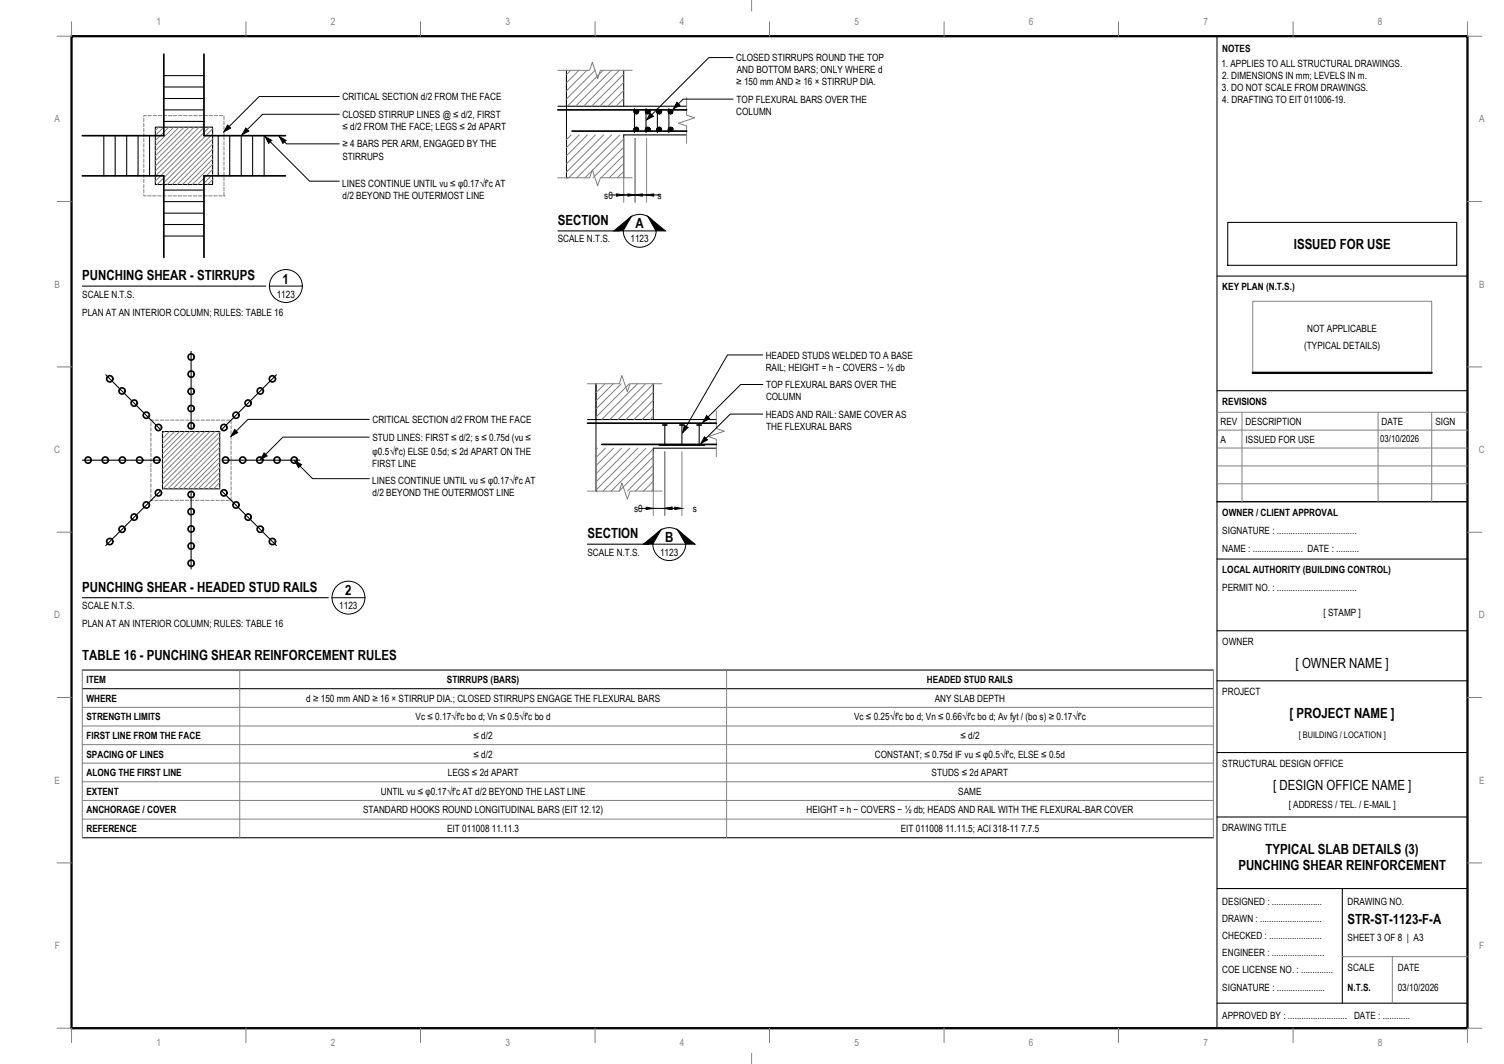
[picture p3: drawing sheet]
<svg xmlns="http://www.w3.org/2000/svg" width="420mm" height="297mm" viewBox="0 0 420 297" stroke-linecap="round" stroke-linejoin="round" font-family="sans-serif">
<!-- layer: S-CONC -->
<path d="M43.4 35.5h16v16h-16zM155.8 29.7h36M174.2 37.7h17.6M164.1 117.1h36M45.4 120.5h16v16h-16zM182.5 125.1h17.6" fill="none" stroke="#000" stroke-width=".3"/>
<!-- layer: S-HATCH -->
<g fill="none" stroke="#808080" stroke-width=".28">
<path d="M159.4 19.6l-1.2 1.3M161.7 19.6l-3.5 3.5M164 19.6l-5.8 5.8M166.2 19.6l-8 8.1M168.5 19.6l-10 10.1M170.8 19.6l-10 10.1M173 19.6l-10 10.1M44.3 35.5l-.9 .9M45.7 35.5l-2.3 2.3M47.2 35.5l-3.8 3.8M48.6 35.5l-5.2 5.2M50 35.5l-6.6 6.6"/>
<path d="M51.4 35.5l-8 8M52.8 35.5l-9.4 9.4M54.2 35.5l-10.8 10.8M55.6 35.5l-12.2 12.2M57.1 35.5l-13.7 13.7M58.5 35.5l-15.1 15.1M59.4 36l-15.5 15.5M59.4 37.4l-14.1 14.1M59.4 38.8l-12.7 12.7M159.6 37.7l-1.4 1.3M161.8 37.7l-3.6 3.5M164.1 37.7l-5.9 5.8"/>
<path d="M166.3 37.7l-8.1 8M168.6 37.7l-10.4 10.3M170.9 37.7l-12 11.9M173.1 37.7l-12 11.9M174.2 23l-6.6 6.7M174.2 27.5l-2.1 2.2M174.2 38.8l-10.8 10.8M174.2 20.7l-8.9 9M174.2 25.3l-4.4 4.4M59.4 40.2l-11.3 11.3M59.4 41.6l-9.9 9.9M59.4 43.1l-8.4 8.4"/>
<path d="M59.4 44.5l-7 7M59.4 45.9l-5.6 5.6M59.4 47.3l-4.2 4.2M59.4 48.7l-2.8 2.8M59.4 50.2l-1.4 1.3M174.2 41.1l-8.5 8.5M174.2 43.3l-6.3 6.3M174.2 45.6l-4 4M174.2 47.9l-1.8 1.7M166.8 107.1l-.3 .3M169 107.1l-2.5 2.5M171.3 107.1l-4.8 4.8"/>
<path d="M173.6 107.1l-7.1 7.1M175.8 107.1l-9.3 9.3M178.1 107.1l-10 10M180.3 107.1l-10 10M182.5 111.7l-5.4 5.4M182.5 116.3l-.8 .8M182.5 107.2l-9.9 9.9M182.5 109.5l-7.6 7.6M182.5 114l-3.1 3.1M45.9 120.5l-.5 .5M47.3 120.5l-1.9 2M48.8 120.5l-3.4 3.4"/>
<path d="M50.2 120.5l-4.8 4.8M51.6 120.5l-6.2 6.2M53 120.5l-7.6 7.6M54.4 120.5l-9 9M55.8 120.5l-10.4 10.4M57.2 120.5l-11.8 11.9M58.7 120.5l-13.3 13.3M60.1 120.5l-14.7 14.7M61.4 129.1l-7.4 7.4M61.4 120.6l-15.9 15.9M61.4 122l-14.5 14.5M61.4 123.4l-13.1 13.1"/>
<path d="M61.4 124.8l-11.7 11.7M61.4 126.3l-10.3 10.2M61.4 127.7l-8.8 8.8M61.4 130.5l-6 6M61.4 131.9l-4.6 4.6M61.4 133.3l-3.2 3.2M61.4 134.7l-1.8 1.8M61.4 136.1l-.4 .4M166.9 125.1l-.4 .4M169.1 125.1l-2.6 2.6M171.4 125.1l-4.9 4.9M173.7 125.1l-7.2 7.2"/>
<path d="M175.9 125.1l-9.4 9.4M178.2 125.1l-11.7 11.7M180.5 125.1l-12.1 12M182.5 125.3l-11.8 11.8M182.5 127.6l-9.5 9.5M182.5 129.9l-7.2 7.2M182.5 132.1l-5 5M182.5 134.4l-2.8 2.7M182.5 136.6l-.5 .5"/>
</g>
<!-- layer: S-ZONE-DASH -->
<g fill="none" stroke="#808080" stroke-width=".28">
<path d="M40.2 33v.9M40.2 34.4v1M40.2 35.8v1M40.2 37.3v.9M40.2 38.7v1M40.9 32.3h-.7v.2M41.4 32.3h.9M42.8 32.3h.9M44.2 32.3h1M45.6 32.3h1M47 32.3h1M48.5 32.3h.9"/>
<path d="M49.9 32.3h.9M51.3 32.3h1M52.7 32.3h1M54.1 32.3h1M55.6 32.3h.9M57 32.3h1M58.4 32.3h1M59.9 32.3h.9M61.3 32.3h.9M62.6 32.4v.9M62.6 33.8v1M62.6 35.2v1"/>
<path d="M62.6 36.7v.9M62.6 38.1v1M62.6 39.5v1M40.2 54.3v.4h.6M40.2 40.1v.9M40.2 41.5v1M40.2 43v.9M40.2 44.4v.9M40.2 45.8v1M40.2 47.2v1M40.2 48.6v1M40.2 50.1v.9"/>
<path d="M40.2 51.5v.9M40.2 52.9v1M41.2 54.7h1M42.7 54.7h.9M44.1 54.7h.9M45.5 54.7h.9M46.9 54.7h1M48.3 54.7h1M49.8 54.7h.9M51.2 54.7h1M52.6 54.7h1M54.1 54.7h.9"/>
<path d="M55.5 54.7h.9M56.9 54.7h.9M58.3 54.7h1M59.7 54.7h1M61.2 54.7h.9M62.6 54.7h.1M62.6 40.9v1M62.6 42.4v.9M62.6 43.8v.9M62.6 45.2v1M62.6 46.6v1M62.6 48v1"/>
<path d="M62.6 49.5v.9M62.6 50.9v.9M62.6 52.3v1M62.6 53.7v1M42.2 118v.9M42.2 119.4v.9M42.9 117.3h-.7v.2M43.3 117.3h1M44.8 117.3h.9M46.2 117.3h1M47.6 117.3h1M49.1 117.3h.9"/>
<path d="M50.5 117.3h.9M51.9 117.3h.9M53.3 117.3h1M54.7 117.3h1M56.2 117.3h.9M57.6 117.3h.9M59 117.3h.9M60.4 117.3h1M61.8 117.3h1M63.3 117.3h.9M64.6 117.4v.9M64.6 118.8v.9"/>
<path d="M42.2 139.3v.4h.6M42.2 120.8v1M42.2 122.2v1M42.2 123.7v.9M42.2 125.1v1M42.2 126.5v1M42.2 128v.9M42.2 129.4v.9M42.2 130.8v.9M42.2 132.2v1M42.2 133.6v1M42.2 135.1v.9"/>
<path d="M42.2 136.5v.9M42.2 137.9v.9M43.3 139.7h.9M44.7 139.7h.9M46.1 139.7h.9M47.5 139.7h1M48.9 139.7h1M50.3 139.7h1M51.8 139.7h.9M53.2 139.7h.9M54.6 139.7h1M56 139.7h1"/>
<path d="M57.4 139.7h1M58.9 139.7h.9M60.3 139.7h1M61.7 139.7h1M63.2 139.7h.9M64.6 139.7h.1M64.6 120.3v.9M64.6 121.7v.9M64.6 123.1v.9M64.6 124.5v1M64.6 125.9v1M64.6 127.4v.9"/>
<path d="M64.6 128.8v.9M64.6 130.2v.9M64.6 131.6v1M64.6 133v1M64.6 134.5v.9M64.6 135.9v.9M64.6 137.3v.9M64.6 138.7v1"/>
</g>
<!-- layer: S-REBR-SEC -->
<g fill="none" stroke="#000" stroke-width=".3">
<path d="M29 37.9v11.2M32.2 37.9v11.2M35.4 37.9v11.2M38.6 37.9v11.2M41.8 37.9v11.2M45.8 33.9h11.2M45.8 30.7h11.2M45.8 27.5h11.2M45.8 24.3h11.2M45.8 21.1h11.2M61 37.9v11.2M64.2 37.9v11.2"/>
<path d="M67.4 37.9v11.2M70.6 37.9v11.2M73.8 37.9v11.2M177.2 30.3v6.7M180.5 30.3v6.7M183.6 30.3v6.7M186.9 30.3v6.7M45.8 53.1h11.2M45.8 56.3h11.2M45.8 59.5h11.2M45.8 62.7h11.2M45.8 65.9h11.2"/>
<path d="M53.4 98.1v21.6M29.5 104.6l15.3 15.3M77.2 104.6l-15.3 15.3M185.7 118.6v5.7M190.5 118.6v5.7M195.3 118.6v5.7M23 128.5h21.6M44.8 137.1l-15.3 15.2M53.4 137.3v21.6M61.9 137.1l15.3 15.2M62.2 128.5h21.6M184.1 124.3h12.8"/>
</g>
<!-- layer: S-REBR -->
<g fill="none" stroke="#000" stroke-width=".47">
<path d="M45.8 15.1v22.8h-22.8M57 15.1v22.8h22.8M155.8 30.7h36M159.8 36.6h32M23 49.1h22.8v22.8M79.8 49.1h-22.8v22.8M164.1 118.1h36M185.1 118.6h1.2M189.9 118.6h1.2M194.7 118.6h1.2M168.1 124.1h32"/>
<circle cx="177.8" cy="36.1" r=".53"/>
<circle cx="177.8" cy="31.2" r=".53"/>
<circle cx="181" cy="31.2" r=".53"/>
<circle cx="181" cy="36.1" r=".53"/>
<circle cx="184.2" cy="31.2" r=".53"/>
<circle cx="184.2" cy="36.1" r=".53"/>
<circle cx="187.3" cy="31.2" r=".53"/>
<circle cx="187.3" cy="36.1" r=".53"/>
<circle cx="53.4" cy="99.7" r=".87"/>
<circle cx="30.7" cy="105.8" r=".87"/>
<circle cx="34.1" cy="109.1" r=".87"/>
<circle cx="37.5" cy="112.5" r=".87"/>
<circle cx="40.9" cy="115.9" r=".87"/>
<circle cx="44.3" cy="119.3" r=".87"/>
<circle cx="53.4" cy="118.9" r=".87"/>
<circle cx="53.4" cy="114.1" r=".87"/>
<circle cx="53.4" cy="104.4" r=".87"/>
<circle cx="53.4" cy="109.3" r=".87"/>
<circle cx="62.5" cy="119.3" r=".87"/>
<circle cx="65.9" cy="115.9" r=".87"/>
<circle cx="69.3" cy="112.5" r=".87"/>
<circle cx="72.7" cy="109.1" r=".87"/>
<circle cx="76.1" cy="105.8" r=".87"/>
<circle cx="24.6" cy="128.4" r=".87"/>
<circle cx="29.4" cy="128.4" r=".87"/>
<circle cx="34.2" cy="128.4" r=".87"/>
<circle cx="39" cy="128.4" r=".87"/>
<circle cx="43.8" cy="128.4" r=".87"/>
<circle cx="44.3" cy="137.6" r=".87"/>
<circle cx="53.4" cy="138.1" r=".87"/>
<circle cx="62.5" cy="137.6" r=".87"/>
<circle cx="63" cy="128.4" r=".87"/>
<circle cx="67.8" cy="128.4" r=".87"/>
<circle cx="72.6" cy="128.4" r=".87"/>
<circle cx="77.4" cy="128.4" r=".87"/>
<circle cx="82.2" cy="128.4" r=".87"/>
<circle cx="30.7" cy="151.2" r=".87"/>
<circle cx="34.1" cy="147.8" r=".87"/>
<circle cx="37.5" cy="144.4" r=".87"/>
<circle cx="40.9" cy="141" r=".87"/>
<circle cx="53.4" cy="147.7" r=".87"/>
<circle cx="53.4" cy="152.4" r=".87"/>
<circle cx="53.4" cy="157.2" r=".87"/>
<circle cx="53.4" cy="142.8" r=".87"/>
<circle cx="65.9" cy="141" r=".87"/>
<circle cx="69.3" cy="144.4" r=".87"/>
<circle cx="72.7" cy="147.8" r=".87"/>
<circle cx="76.1" cy="151.2" r=".87"/>
</g>
<!-- layer: S-ANNO -->
<path d="M204.8 16.1h-6.8l-17.3 17.3M74.1 38.2l12.4 12.4h8.3M78.1 38.2l2 2h14.7M94.8 31.9h-21.4l-5.8 5.7M94.8 27h-22.4l-9.8 9.8M204.8 27.7h-14l-2.7 2.7M213.1 99.1h-9.9l-12.5 21.7M103.2 117.1h-33.9l-4.7 4.7M213.1 115.6h-9.1l-8.2 8.2M213.1 107.3h-6.2l-10.5 10.5M82.4 128.7l4.9 4.9h15.9M103.2 122h-24.2l-6.2 6.3" fill="none" stroke="#000" stroke-width=".28"/>
<path d="M63.6 34.9l.8 .9-1.8 1zM68.7 35.8l.8 .8-1.9 1zM74.1 38.2l1.8 1-.8 .8zM78.1 38.2l1.8 1-.9 .8zM181.7 31.6l.8 .9-1.8 .9zM189.1 28.6l.8 .8-1.8 1zM197.4 116l.8 .9-1.8 .9zM65.6 119.9l.8 .9-1.8 1zM73.8 126.4l.8 .9-1.8 1zM82.4 128.7l1.8 1-.8 .8zM191.2 118.7l1 .6-1.5 1.5zM196.8 121.9l.9 .9-1.9 1z" fill="#000" stroke="#000" stroke-width=".28"/>
<!-- layer: S-TITLE -->
<path d="M23 79.9h51.3M155.8 64.5h17.3M343 62.1h64v12h-64zM164.1 151.9h17.3M23 166.9h68.7" fill="none" stroke="#000" stroke-width=".3"/>
<!-- layer: S-SYMB -->
<g fill="none" stroke="#000" stroke-width=".28">
<path d="M75.3 79.9h9.2M174.1 64.5h9.2M182.4 151.9h9.2M92.7 166.9h9.2"/>
<circle cx="79.9" cy="79.8" r="4.6"/>
<circle cx="178.7" cy="64.4" r="4.6"/>
<circle cx="187" cy="151.9" r="4.6"/>
<circle cx="97.3" cy="166.8" r="4.6"/>
</g>
<!-- layer: S-CONC-VIS -->
<path d="M158.2 19.6v30M174.2 19.6v10.1M174.2 37.7v11.9M158.2 49.6h.1M166.5 107.1v30M182.5 107.1v10M166.5 137.1h.1M182.5 125.1v12" fill="none" stroke="#000" stroke-width=".28"/>
<!-- layer: S-BREAK -->
<path d="M155.8 19.6h8.9l.8-2.2 1.5 4.5 .7-2.3h8.9M191.8 27.2v5l2.3 .7-4.5 1.5 2.2 .8v4.8M155.8 49.6h8.9l.8-2.2 1.5 4.5 .7-2.3h8.9M164.1 107.1h8.9l.7-2.3 1.6 4.6 .7-2.3h8.9M200.1 114.7v4.9l2.3 .8-4.5 1.5 2.2 .7v4.9M164.1 137.1h8.9l.7-2.2 1.6 4.4 .7-2.2h8.9" fill="none" stroke="#808080" stroke-width=".28"/>
<!-- layer: S-REBR -->
<g fill="#000" stroke="#000" stroke-width=".28">
<path d="M177.2 31.4h1.1zM177.2 31h1.1zM177.2 31.4h1zM177.3 30.9h.9zM177.4 31.6h.7zM177.5 30.7h.6zM177.5 31.7h.5zM177.5 35.7h.6zM177.6 31.7h.3zM177.6 36.6h.3zM180.4 31.3h1.1zM180.4 31.1h1.1z"/>
<path d="M180.4 36.4h1zM180.5 36.4h.9zM180.6 30.8h.8zM180.6 35.8h.8zM180.6 30.8h.7zM180.6 35.7h.7zM180.6 36.6h.6zM180.7 36.6h.4zM180.8 35.6h.3zM180.8 31.7h.3zM180.8 36.6h.3zM180.8 30.6h.3z"/>
<path d="M183.6 31.4h1zM183.6 36h1.1zM183.7 30.9h.9zM183.7 30.8h.9zM183.7 35.8h.9zM183.9 30.7h.5zM183.9 31.7h.5zM183.9 35.7h.5zM183.9 35.6h.5zM183.9 31.7h.4zM184 30.6h.3zM184.1 30.6h.1z"/>
<path d="M184.1 31.7h.1zM184.1 35.6h.1zM184.1 36.7h.1zM186.8 36.4h1zM186.9 36.4h.9z"/>
<path d="M177.7 30.6h.1zM177.6 30.6h.2z"/>
<path d="M177.7 35.6h.1zM177.6 35.6h.2z"/>
<path d="M177.6 31.7h.2zM177.6 31.7h.3z"/>
<path d="M177.6 31.7h.2zM177.6 31.7h.2z"/>
<path d="M177.6 36.6h.2zM177.6 36.6h.3z"/>
<path d="M177.6 36.6h.2zM177.6 36.6l.2 .1z"/>
<path d="M177.6 30.6h.3zM177.6 30.6h.3z"/>
<path d="M177.6 30.6h.3zM177.6 30.6h.3z"/>
<path d="M177.6 30.6h.3zM177.5 30.6h.4z"/>
<path d="M177.6 35.6h.3zM177.6 35.6h.3z"/>
<path d="M177.6 35.6h.3zM177.6 35.6h.3z"/>
<path d="M177.6 35.6h.3zM177.6 35.6h.3z"/>
<path d="M177.5 30.6l.5 .1zM177.5 30.6l.5 .1z"/>
<path d="M177.5 31.7h.4zM177.5 31.7h.4zM177.6 31.7h.3z"/>
<path d="M177.5 35.6h.5zM177.5 35.6h.5z"/>
<path d="M177.5 36.6h.4zM177.5 36.6h.4zM177.6 36.6h.3z"/>
<path d="M177.5 31.7h.5zM177.5 31.7h.5z"/>
<path d="M177.5 31.7h.5zM177.5 31.7h.4z"/>
<path d="M177.5 36.6h.5zM177.5 36.6h.4z"/>
<path d="M177.5 30.7h.5zM177.5 30.7h.5z"/>
<path d="M177.5 30.7h.5zM177.5 30.7h.5z"/>
<path d="M177.5 30.7h.6zM177.5 30.7h.6zM177.4 30.7h.7z"/>
<path d="M177.5 35.6h.5zM177.5 35.6h.5z"/>
<path d="M177.5 35.6h.5zM177.5 35.6h.5z"/>
<path d="M177.5 35.6l.6 .1zM177.5 35.6l.6 .1zM177.4 35.7h.7z"/>
<path d="M177.5 36.6h.5zM177.5 36.6h.6z"/>
<path d="M177.5 36.6h.5zM177.5 36.6h.5z"/>
<path d="M177.5 36.6h.5zM177.5 36.6h.5z"/>
<path d="M177.4 30.7l.7 .1zM177.4 30.7l.7 .1zM177.4 30.8h.7zM177.4 30.8h.7z"/>
<path d="M177.5 31.6h.6zM177.5 31.6l.5 .1zM177.5 31.7h.5z"/>
<path d="M177.4 35.7h.7zM177.4 35.7h.7zM177.4 35.7h.7zM177.4 35.7h.7z"/>
<path d="M177.4 36.6h.7zM177.4 36.6h.7z"/>
<path d="M177.4 30.8h.7zM177.4 30.8h.7zM177.3 30.8h.8zM177.3 30.8h.8z"/>
<path d="M177.4 31.6h.7zM177.4 31.6h.7z"/>
<path d="M177.4 31.6h.7zM177.4 31.6h.7zM177.4 31.6h.7z"/>
<path d="M177.4 35.7l.7 .1zM177.4 35.7l.7 .1zM177.3 35.8h.8zM177.3 35.8h.8z"/>
<path d="M177.4 36.5l.7 .1zM177.4 36.5l.7 .1z"/>
<path d="M177.4 36.6h.7zM177.4 36.6h.7z"/>
<path d="M177.3 30.8h.9zM177.3 30.8h.9zM177.3 30.8h.9zM177.3 30.8h.9z"/>
<path d="M177.3 31.5l.8 .1zM177.3 31.5l.8 .1z"/>
<path d="M177.3 31.6h.8zM177.3 31.6h.8z"/>
<path d="M177.3 35.8h.9zM177.3 35.8h.9zM177.3 35.8h.9zM177.3 35.8h.9z"/>
<path d="M177.3 36.5h.8zM177.3 36.5h.8z"/>
<path d="M177.3 36.5h.8zM177.3 36.5h.8z"/>
<path d="M177.3 30.8l.9 .1zM177.3 30.8l.9 .1zM177.2 30.9h1z"/>
<path d="M177.3 31.5h.9zM177.3 31.5h.9z"/>
<path d="M177.3 31.5h.9zM177.3 31.5h.8z"/>
<path d="M177.3 35.8h.9zM177.3 35.8h.9z"/>
<path d="M177.3 36.4h.9zM177.3 36.4h.9z"/>
<path d="M177.3 36.4l.9 .1zM177.3 36.4l.9 .1z"/>
<path d="M177.3 36.5h.9zM177.3 36.5h.8z"/>
<path d="M177.2 30.9h1zM177.2 30.9h1z"/>
<path d="M177.2 30.9l1.1 .1zM177.2 30.9l1.1 .1zM177.2 31h1.1z"/>
<path d="M177.2 31.4h1zM177.2 31.4h1zM177.2 31.4h1z"/>
<path d="M177.3 31.4h.9zM177.3 31.4l.9 .1z"/>
<path d="M177.3 35.8l.9 .1zM177.2 35.9h1zM177.2 35.9h1zM177.2 35.9h1z"/>
<path d="M177.2 35.9h1.1zM177.2 35.9h1.1z"/>
<path d="M177.2 36.4h1zM177.2 36.4h1.1z"/>
<path d="M177.2 36.4h1zM177.2 36.4h1z"/>
<path d="M177.2 36.4h1zM177.2 36.4h1z"/>
<path d="M177.2 31h1.1zM177.2 31h1.1z"/>
<path d="M177.2 31l1.1 .1zM177.2 31l1.1 .1zM177.2 31.1h1.1zM177.2 31.1h1.1z"/>
<path d="M177.2 31.1h1.1zM177.2 31.1h1.1z"/>
<path d="M177.2 31.3h1.1zM177.2 31.3h1.1z"/>
<path d="M177.2 31.3l1.1 .1zM177.2 31.3l1.1 .1zM177.2 31.4h1.1z"/>
<path d="M177.2 31.4h1.1zM177.2 31.4h1z"/>
<path d="M177.2 35.9l1.1 .1zM177.2 35.9l1.1 .1zM177.2 36h1.1zM177.2 36h1.1z"/>
<path d="M177.2 36h1.1zM177.2 36h1.1z"/>
<path d="M177.2 36l1.1 .1zM177.2 36l1.1 .1z"/>
<path d="M177.2 36.2l1.1 .1zM177.2 36.2l1.1 .1zM177.2 36.3h1.1zM177.2 36.3h1.1z"/>
<path d="M177.2 36.3h1.1zM177.2 36.3h1.1z"/>
<path d="M177.2 36.3l1.1 .1zM177.2 36.3l1.1 .1z"/>
<path d="M177.2 31.1h1.1zM177.2 31.1h1.1z"/>
<path d="M177.2 31.1l1.1 .1zM177.2 31.1l1.1 .1zM177.2 31.2h1.1zM177.2 31.2h1.1z"/>
<path d="M177.2 31.2h1.1zM177.2 31.2h1.1z"/>
<path d="M177.2 31.2h1.1zM177.2 31.2l1.1 .1zM177.2 31.3h1.1zM177.2 31.3h1.1z"/>
<path d="M177.2 36.1h1.1zM177.2 36.1h1.1z"/>
<path d="M177.2 36.1h1.1zM177.2 36.1h1.1z"/>
<path d="M177.2 36.1h1.1zM177.2 36.1h1.1zM177.2 36.1h1.1zM177.2 36.1h1.1z"/>
<path d="M177.2 36.1l1.1 .1zM177.2 36.1l1.1 .1z"/>
<path d="M177.2 36.2h1.1zM177.2 36.2h1.1z"/>
<path d="M180.9 30.6h.2zM180.8 30.6h.3zM180.8 30.6h.3z"/>
<path d="M180.9 35.6h.2zM180.8 35.6h.3zM180.8 35.6h.3z"/>
<path d="M180.8 30.6h.3zM180.8 30.6h.3z"/>
<path d="M180.8 31.7h.3zM180.8 31.7h.2z"/>
<path d="M180.8 35.6h.3zM180.8 35.6h.3z"/>
<path d="M180.8 36.6h.3zM180.8 36.6l.2 .1z"/>
<path d="M180.8 31.7h.3zM180.8 31.7h.3z"/>
<path d="M180.8 31.7h.3zM180.8 31.7h.3zM180.8 31.7h.3z"/>
<path d="M180.8 35.6h.3zM180.8 35.6h.3zM180.7 35.6h.4z"/>
<path d="M180.8 36.6h.3zM180.8 36.6h.3z"/>
<path d="M180.8 36.6h.3zM180.8 36.6h.3zM180.8 36.6h.3z"/>
<path d="M180.8 30.6h.3zM180.8 30.6h.3z"/>
<path d="M180.8 30.6l.3 .1zM180.8 30.6l.3 .1z"/>
<path d="M180.7 30.7h.5zM180.7 30.7h.5z"/>
<path d="M180.7 31.7h.4zM180.7 31.7h.4z"/>
<path d="M180.7 35.6h.5zM180.7 35.6h.5z"/>
<path d="M180.7 31.7h.5zM180.7 31.7h.5z"/>
<path d="M180.7 31.7h.5zM180.7 31.7h.4z"/>
<path d="M180.7 36.6h.5zM180.7 36.6h.5z"/>
<path d="M180.7 36.6h.5zM180.7 36.6h.4zM180.7 36.6h.4z"/>
<path d="M180.7 30.7h.5zM180.7 30.7h.5z"/>
<path d="M180.7 30.7h.5zM180.7 30.7h.5z"/>
<path d="M180.6 31.6h.6zM180.6 31.6h.7z"/>
<path d="M180.6 31.6l.6 .1zM180.6 31.6l.6 .1z"/>
<path d="M180.7 35.6h.5zM180.7 35.6h.5z"/>
<path d="M180.7 35.6l.5 .1zM180.7 35.6l.5 .1z"/>
<path d="M180.6 30.7h.7zM180.6 30.7h.7z"/>
<path d="M180.6 30.7l.7 .1zM180.6 30.7l.7 .1zM180.6 30.8h.7z"/>
<path d="M180.6 35.7h.7zM180.6 35.7h.7z"/>
<path d="M180.6 35.7h.7zM180.6 35.7h.7zM180.6 35.7h.7z"/>
<path d="M180.6 36.6h.7zM180.6 36.6h.6zM180.6 36.6h.6z"/>
<path d="M180.6 30.8h.8zM180.6 30.8h.8zM180.5 30.8h.9z"/>
<path d="M180.6 31.6h.7zM180.6 31.6h.8z"/>
<path d="M180.6 31.6h.7zM180.6 31.6h.7z"/>
<path d="M180.6 31.6h.7zM180.6 31.6h.7z"/>
<path d="M180.6 35.7l.8 .1zM180.6 35.7l.8 .1zM180.5 35.8h.9z"/>
<path d="M180.6 36.5h.7zM180.6 36.5h.8z"/>
<path d="M180.6 36.5l.7 .1zM180.6 36.5l.7 .1z"/>
<path d="M180.6 36.6h.7zM180.6 36.6h.7z"/>
<path d="M180.5 30.8h.9zM180.5 30.8h.9zM180.5 30.8h.9zM180.5 30.8h.9z"/>
<path d="M180.5 31.5h.9zM180.5 31.5h.9z"/>
<path d="M180.5 31.5l.9 .1zM180.5 31.5l.9 .1z"/>
<path d="M180.5 35.8h.9zM180.5 35.8h.9zM180.5 35.8h.9zM180.5 35.8h.9z"/>
<path d="M180.5 36.5h.9zM180.5 36.5h.9z"/>
<path d="M180.5 36.5h.9zM180.5 36.5h.9z"/>
<path d="M180.5 30.8l.9 .1zM180.5 30.8l.9 .1z"/>
<path d="M180.5 31.4h.9zM180.5 31.4h.9z"/>
<path d="M180.5 31.4l.9 .1zM180.5 31.4l.9 .1z"/>
<path d="M180.5 31.5h.9zM180.5 31.5h.9z"/>
<path d="M180.5 35.8h.9zM180.5 35.8h.9z"/>
<path d="M180.5 35.8l.9 .1zM180.5 35.8l.9 .1zM180.5 35.9h.9zM180.5 35.9h.9z"/>
<path d="M180.5 36.4l.9 .1zM180.5 36.4l.9 .1z"/>
<path d="M180.5 30.9h.9zM180.5 30.9h.9z"/>
<path d="M180.5 30.9h.9zM180.5 30.9h.9z"/>
<path d="M180.5 30.9l.9 .1zM180.4 31h1z"/>
<path d="M180.4 31.4h1zM180.4 31.4h1.1z"/>
<path d="M180.4 31.4h1zM180.4 31.4h1z"/>
<path d="M180.5 31.4h.9zM180.5 31.4h.9z"/>
<path d="M180.5 35.9h.9zM180.4 35.9h1z"/>
<path d="M180.4 35.9l1.1 .1zM180.4 35.9l1.1 .1zM180.4 36h1.1zM180.4 36h1.1z"/>
<path d="M180.5 36.4h.9zM180.5 36.4h.9z"/>
<path d="M180.5 36.4h.9zM180.5 36.4h.9zM180.5 36.4h.9z"/>
<path d="M180.4 31h1.1zM180.4 31h1.1z"/>
<path d="M180.4 31h1.1zM180.4 31h1.1z"/>
<path d="M180.4 31l1.1 .1zM180.4 31l1.1 .1zM180.4 31.1h1.1z"/>
<path d="M180.4 31.1h1.1zM180.4 31.1h1.1z"/>
<path d="M180.4 31.1h1.1zM180.4 31.1h1.1z"/>
<path d="M180.4 31.1l1.1 .1zM180.4 31.1l1.1 .1zM180.4 31.2h1.1zM180.4 31.2h1.1z"/>
<path d="M180.4 31.2h1.1zM180.4 31.2h1.1z"/>
<path d="M180.4 31.2l1.1 .1zM180.4 31.2l1.1 .1zM180.4 31.3h1.1z"/>
<path d="M180.4 31.3h1.1zM180.4 31.3h1.1z"/>
<path d="M180.4 31.3l1.1 .1zM180.4 31.3l1.1 .1z"/>
<path d="M180.4 36h1.1zM180.4 36h1.1z"/>
<path d="M180.4 36l1.1 .1zM180.4 36l1.1 .1zM180.4 36.1h1.1zM180.4 36.1h1.1z"/>
<path d="M180.4 36.1h1.1zM180.4 36.1h1.1z"/>
<path d="M180.4 36.1h1.1zM180.4 36.1h1.1zM180.4 36.1h1.1zM180.4 36.1h1.1z"/>
<path d="M180.4 36.1l1.1 .1zM180.4 36.1l1.1 .1z"/>
<path d="M180.4 36.2h1.1zM180.4 36.2h1.1z"/>
<path d="M180.4 36.2l1.1 .1zM180.4 36.2l1.1 .1zM180.4 36.3h1.1zM180.4 36.3h1.1z"/>
<path d="M180.4 36.3h1.1zM180.4 36.3h1.1z"/>
<path d="M180.4 36.3h1.1zM180.4 36.3l1 .1zM180.4 36.4h1z"/>
<path d="M184.1 30.6h.1zM184 30.6h.2z"/>
<path d="M184.1 35.6h.1zM184 35.6h.2z"/>
<path d="M184 31.7h.2zM184 31.7h.3z"/>
<path d="M184 31.7h.2zM184 31.7h.2z"/>
<path d="M184 36.6h.2zM184 36.6h.3z"/>
<path d="M184 36.6l.2 .1zM184 36.6l.2 .1z"/>
<path d="M184 30.6h.3zM184 30.6h.3z"/>
<path d="M184 30.6h.3zM184 30.6h.3zM183.9 30.6h.4z"/>
<path d="M184 35.6h.3zM184 35.6h.3z"/>
<path d="M184 35.6h.3zM184 35.6h.3z"/>
<path d="M183.9 30.6l.5 .1zM183.9 30.6l.5 .1z"/>
<path d="M184 31.7h.3zM184 31.7h.3z"/>
<path d="M184 35.6h.3zM183.9 35.6h.4z"/>
<path d="M183.9 36.6h.4zM183.9 36.6h.5z"/>
<path d="M183.9 36.6h.4zM183.9 36.6h.4z"/>
<path d="M184 36.6h.3zM184 36.6h.3z"/>
<path d="M183.9 30.7h.5zM183.9 30.7h.5zM183.9 30.7h.5z"/>
<path d="M183.9 31.7h.5zM183.9 31.7h.4zM183.9 31.7h.4z"/>
<path d="M183.9 35.6h.5zM183.9 35.6h.5z"/>
<path d="M183.9 35.6h.5zM183.9 35.6h.5zM183.9 35.6h.5z"/>
<path d="M183.9 30.7h.5zM183.9 30.7h.5zM183.8 30.7h.6z"/>
<path d="M183.9 31.7h.5zM183.9 31.7h.5z"/>
<path d="M183.9 35.6l.5 .1zM183.9 35.6l.5 .1zM183.8 35.7h.6z"/>
<path d="M183.9 36.6h.5zM183.9 36.6h.5z"/>
<path d="M183.9 36.6h.5zM183.9 36.6h.5z"/>
<path d="M183.9 36.6h.5zM183.9 36.6h.5z"/>
<path d="M183.8 30.7l.7 .1zM183.8 30.7l.7 .1z"/>
<path d="M183.8 31.6h.6zM183.8 31.6h.7z"/>
<path d="M183.8 31.6h.6zM183.8 31.6h.6z"/>
<path d="M183.9 31.6h.5zM183.9 31.6l.5 .1zM183.9 31.7h.5z"/>
<path d="M183.8 35.7h.7zM183.8 35.7h.7z"/>
<path d="M183.8 36.6h.6zM183.8 36.6h.7z"/>
<path d="M183.8 36.6h.6zM183.8 36.6h.6z"/>
<path d="M183.8 30.8h.7zM183.8 30.8h.7z"/>
<path d="M183.8 35.7h.7zM183.8 35.7h.7z"/>
<path d="M183.8 30.8h.7zM183.8 30.8h.7z"/>
<path d="M183.8 30.8h.8zM183.7 30.8h.9z"/>
<path d="M183.8 31.6h.7zM183.8 31.6h.7z"/>
<path d="M183.8 35.7l.7 .1zM183.8 35.7l.7 .1z"/>
<path d="M183.8 35.8h.8zM183.7 35.8h.9z"/>
<path d="M183.8 36.5h.7zM183.8 36.5l.7 .1z"/>
<path d="M183.7 30.8h.9zM183.7 30.8h.9zM183.7 30.8h.9z"/>
<path d="M183.7 30.8l.9 .1zM183.7 30.8l.9 .1zM183.6 30.9h1z"/>
<path d="M183.7 31.5h.9zM183.7 31.5h.9zM183.7 31.5h.9zM183.7 31.5h.9z"/>
<path d="M183.7 31.5h.9zM183.7 31.5l.8 .1zM183.8 31.6h.7zM183.8 31.6h.7z"/>
<path d="M183.7 35.8h.9zM183.7 35.8h.9zM183.7 35.8h.9z"/>
<path d="M183.7 35.8h.9zM183.7 35.8h.9z"/>
<path d="M183.7 36.4h.9zM183.7 36.4h.9z"/>
<path d="M183.7 36.4l.9 .1zM183.7 36.4l.9 .1zM183.7 36.5h.9zM183.7 36.5h.9z"/>
<path d="M183.7 36.5h.9zM183.7 36.5h.8zM183.8 36.5h.7zM183.8 36.5h.7z"/>
<path d="M183.6 30.9h1.1zM183.6 30.9h1.1z"/>
<path d="M183.7 31.4h.9zM183.7 31.4l.9 .1z"/>
<path d="M183.7 35.8l.9 .1zM183.7 35.8l.9 .1z"/>
<path d="M183.6 36.4h1zM183.6 36.4h1z"/>
<path d="M183.6 30.9l1.1 .1zM183.6 30.9l1.1 .1zM183.6 31h1.1zM183.6 31h1.1z"/>
<path d="M183.6 31h1.1zM183.6 31h1.1z"/>
<path d="M183.6 31l1.1 .1zM183.6 31l1.1 .1zM183.6 31.1h1.1zM183.6 31.1h1.1z"/>
<path d="M183.6 31.3l1.1 .1zM183.6 31.3l1.1 .1zM183.6 31.4h1.1zM183.6 31.4h1.1z"/>
<path d="M183.6 31.4h1.1zM183.6 31.4h1.1z"/>
<path d="M183.6 31.4h1.1zM183.6 31.4h1zM183.6 31.4h1z"/>
<path d="M183.6 35.9h1.1zM183.6 35.9h1.1z"/>
<path d="M183.6 35.9h1.1zM183.6 35.9h1.1z"/>
<path d="M183.6 35.9l1.1 .1zM183.6 35.9l1.1 .1zM183.6 36h1.1z"/>
<path d="M183.6 36h1.1zM183.6 36h1.1z"/>
<path d="M183.6 36.3h1.1zM183.6 36.3h1.1z"/>
<path d="M183.6 36.3h1.1zM183.6 36.3h1.1z"/>
<path d="M183.6 36.3l1.1 .1zM183.6 36.3l1.1 .1zM183.6 36.4h1.1zM183.6 36.4h1.1z"/>
<path d="M183.6 36.4h1.1zM183.6 36.4h1z"/>
<path d="M183.6 31.1h1.1zM183.6 31.1h1.1z"/>
<path d="M183.6 31.1h1.1zM183.6 31.1h1.1z"/>
<path d="M183.6 31.1l1.1 .1zM183.6 31.1l1.1 .1zM183.6 31.2h1.1zM183.6 31.2h1.1z"/>
<path d="M183.6 31.2h1.1zM183.6 31.2h1.1z"/>
<path d="M183.6 31.2l1.1 .1zM183.6 31.2l1.1 .1zM183.6 31.3h1.1zM183.6 31.3h1.1z"/>
<path d="M183.6 31.3h1.1zM183.6 31.3h1.1z"/>
<path d="M183.6 36l1.1 .1zM183.6 36l1.1 .1zM183.6 36.1h1.1zM183.6 36.1h1.1z"/>
<path d="M183.6 36.1h1.1zM183.6 36.1h1.1z"/>
<path d="M183.6 36.1h1.1zM183.6 36.1h1.1zM183.6 36.1h1.1zM183.6 36.1h1.1z"/>
<path d="M183.6 36.1l1.1 .1zM183.6 36.1l1.1 .1z"/>
<path d="M183.6 36.2h1.1zM183.6 36.2h1.1z"/>
<path d="M183.6 36.2l1.1 .1zM183.6 36.2l1.1 .1z"/>
<path d="M187.3 30.6h.2zM187.2 30.6h.3z"/>
<path d="M187.3 35.6h.2zM187.2 35.6h.3z"/>
<path d="M187.2 30.6h.3zM187.2 30.6h.3zM187.2 30.6h.3zM187.2 30.6h.3z"/>
<path d="M187.2 31.7h.3zM187.2 31.7h.2z"/>
<path d="M187.2 35.6h.3zM187.2 35.6h.3zM187.2 35.6h.3zM187.2 35.6h.3z"/>
<path d="M187.2 36.6h.3zM187.2 36.6l.2 .1z"/>
<path d="M187.2 30.6h.3zM187.2 30.6h.3z"/>
<path d="M187.2 31.7h.3zM187.2 31.7h.3z"/>
<path d="M187.2 35.6h.3zM187.2 35.6h.3z"/>
<path d="M187.2 36.6h.3zM187.2 36.6h.3z"/>
<path d="M187.2 30.6l.4 .1zM187.1 30.7h.5zM187.1 30.7h.5zM187.1 30.7h.5z"/>
<path d="M187.2 31.7h.3zM187.2 31.7h.3zM187.2 31.7h.3zM187.2 31.7h.3z"/>
<path d="M187.2 35.6h.4zM187.1 35.6h.5zM187.1 35.6h.5zM187.1 35.6h.5z"/>
<path d="M187.2 36.6h.3zM187.2 36.6h.3zM187.2 36.6h.3zM187.2 36.6h.3z"/>
<path d="M187.1 30.7h.5zM187.1 30.7h.5z"/>
<path d="M187.1 31.7h.5zM187.1 31.7h.4z"/>
<path d="M187.1 35.6h.5zM187.1 35.6h.5z"/>
<path d="M187.1 36.6h.5zM187.1 36.6h.5z"/>
<path d="M187.1 36.6h.5zM187.1 36.6h.4z"/>
<path d="M187.1 30.7h.6zM187.1 30.7h.6zM187 30.7h.7zM187 30.7h.7z"/>
<path d="M187.1 31.7h.5zM187.1 31.7h.5zM187.1 31.7h.5zM187.1 31.7h.5z"/>
<path d="M187.1 35.6l.6 .1zM187.1 35.6l.6 .1zM187 35.7h.7zM187 35.7h.7z"/>
<path d="M187.1 36.6h.5zM187.1 36.6h.5z"/>
<path d="M187 30.7l.7 .1zM187 30.7l.7 .1zM187 30.8h.7zM187 30.8h.7z"/>
<path d="M187 31.6h.7zM187 31.6l.6 .1z"/>
<path d="M187 35.7h.7zM187 35.7h.7zM187 35.7h.7zM187 35.7h.7z"/>
<path d="M187 36.6h.7zM187 36.6h.7z"/>
<path d="M187 36.6h.7zM187 36.6h.6z"/>
<path d="M187 30.8h.7zM186.9 30.8h.8zM186.9 30.8h.8zM186.9 30.8h.8z"/>
<path d="M187 31.6h.7zM187 31.6h.7z"/>
<path d="M187 31.6h.7zM187 31.6h.7zM187 31.6h.7zM187 31.6h.7z"/>
<path d="M187 35.7l.7 .1zM186.9 35.8h.8zM186.9 35.8h.8zM186.9 35.8h.8z"/>
<path d="M187 36.5l.7 .1zM187 36.5l.7 .1z"/>
<path d="M187 36.6h.7zM187 36.6h.7z"/>
<path d="M186.9 30.8h.9zM186.9 30.8h.9zM186.9 30.8h.9zM186.9 30.8h.9z"/>
<path d="M186.9 31.5l.8 .1zM186.9 31.5l.8 .1z"/>
<path d="M186.9 31.6h.8zM186.9 31.6h.8z"/>
<path d="M186.9 35.8h.9zM186.9 35.8h.9zM186.9 35.8h.9zM186.9 35.8h.9z"/>
<path d="M186.9 36.5h.8zM186.9 36.5h.8z"/>
<path d="M186.9 36.5h.8zM186.9 36.5h.8z"/>
<path d="M186.9 30.8l.9 .1zM186.9 30.8l.9 .1z"/>
<path d="M186.9 31.4h.9zM186.9 31.4h.9z"/>
<path d="M186.9 31.4l.9 .1zM186.9 31.4l.9 .1z"/>
<path d="M186.9 31.5h.9zM186.9 31.5h.9z"/>
<path d="M186.9 31.5h.9zM186.9 31.5h.8z"/>
<path d="M186.9 35.8h.9zM186.9 35.8h.9z"/>
<path d="M186.9 35.8l.9 .1zM186.9 35.8l.9 .1zM186.9 35.9h.9zM186.9 35.9h.9z"/>
<path d="M186.9 36.4l.9 .1zM186.9 36.4l.9 .1z"/>
<path d="M186.9 36.5h.9zM186.9 36.5h.8z"/>
<path d="M186.9 30.9h.9zM186.9 30.9h.9z"/>
<path d="M186.9 30.9h.9zM186.9 30.9h.9z"/>
<path d="M186.9 30.9l.9 .1zM186.9 30.9l.9 .1z"/>
<path d="M186.8 31.4h1zM186.8 31.4h1.1z"/>
<path d="M186.8 31.4h1zM186.8 31.4h1z"/>
<path d="M186.9 31.4h.9zM186.9 31.4h.9z"/>
<path d="M186.9 35.9h.9zM186.9 35.9h.9z"/>
<path d="M186.8 35.9l1.1 .1zM186.8 35.9l1.1 .1zM186.8 36h1.1zM186.8 36h1.1z"/>
<path d="M186.9 36.4h.9zM186.9 36.4h.9z"/>
<path d="M186.9 36.4h.9zM186.9 36.4h.9zM186.9 36.4h.9z"/>
<path d="M186.8 31h1.1zM186.8 31h1.1z"/>
<path d="M186.8 31h1.1zM186.8 31h1.1z"/>
<path d="M186.8 31l1.1 .1zM186.8 31l1.1 .1zM186.8 31.1h1.1zM186.8 31.1h1.1z"/>
<path d="M186.8 31.1h1.1zM186.8 31.1h1.1z"/>
<path d="M186.8 31.1h1.1zM186.8 31.1h1.1z"/>
<path d="M186.8 31.1l1.1 .1zM186.8 31.1l1.1 .1zM186.8 31.2h1.1zM186.8 31.2h1.1z"/>
<path d="M186.8 31.2h1.1zM186.8 31.2h1.1z"/>
<path d="M186.8 31.2l1.1 .1zM186.8 31.2l1.1 .1zM186.8 31.3h1.1zM186.8 31.3h1.1z"/>
<path d="M186.8 31.3h1.1zM186.8 31.3h1.1z"/>
<path d="M186.8 31.3l1.1 .1zM186.8 31.3l1.1 .1z"/>
<path d="M186.8 36h1.1zM186.8 36h1.1z"/>
<path d="M186.8 36l1.1 .1zM186.8 36l1.1 .1zM186.8 36.1h1.1zM186.8 36.1h1.1z"/>
<path d="M186.8 36.1h1.1zM186.8 36.1h1.1z"/>
<path d="M186.8 36.1h1.1zM186.8 36.1h1.1zM186.8 36.1h1.1zM186.8 36.1h1.1z"/>
<path d="M186.8 36.1l1.1 .1zM186.8 36.1l1.1 .1z"/>
<path d="M186.8 36.2h1.1zM186.8 36.2h1.1z"/>
<path d="M186.8 36.2l1.1 .1zM186.8 36.2l1.1 .1zM186.8 36.3h1.1zM186.8 36.3h1.1z"/>
<path d="M186.8 36.3h1.1zM186.8 36.3h1.1z"/>
<path d="M186.8 36.3h1.1zM186.8 36.3l1 .1zM186.8 36.4h1z"/>
</g>
<!-- layer: S-DIMS -->
<path d="M174.2 38.6v17.9M177.4 38.6v17.9M180.6 38.6v17.9M182.5 126.1v17.8M185.7 126.1v17.8M190.5 126.1v17.8" fill="none" stroke="#808080" stroke-width=".28"/>
<path d="M172.2 54.1l2 .3-2 .4zM175.4 54.1l2 .3-2 .4zM177.4 54.4l2-.3v.7zM180.6 54.4l2-.3v.7zM180.5 141.6l2 .3-2 .3zM185.7 141.9l2-.3v.6zM188.5 141.6l2 .3-2 .3z" fill="#000" stroke="#000" stroke-width=".28"/>
<path d="M170.2 54.4h2M173.4 54.4h8M182.6 54.4h2M178.5 141.9h2M182.5 141.9h3.2M187.7 141.9h2" fill="none" stroke="#000" stroke-width=".28"/>
<!-- layer: S-SYMB -->
<path d="M171.5 64.5l4.9-4.1-2.3 4.1zM181 60.4l4.9 4.1h-2.6zM179.7 151.9l5-4-2.3 4zM189.3 147.9l4.8 4h-2.5z" fill="#000" stroke="#000" stroke-width=".28"/>
<!-- layer: S-TTLB -->
<g fill="none" stroke="#000" stroke-width=".3">
<path d="M340 10.1v276.9M340 77.1h70M340 109.1h70M340 156.1h70M340 140.1h70M340 176.1h70M23 187.1h316M23 192.3h316M340 190.1h70M340 210.1h70M23 233.9h316M340 228.1h70"/>
<path d="M340 248.1h70M375 248.1v32M340 280.1h70"/>
</g>
<!-- layer: S-TTLB-THIN -->
<g fill="none" stroke="#808080" stroke-width=".28">
<path d="M350 84.1h50v20h-50zM340 115.1h70M347 115.1v25M385 115.1v25M400 115.1v25M340 135.1h70M340 130.1h70M340 125.1h70M340 120.1h70M23 197.5h316M23 187.1v46.8M67 187.1v46.8"/>
<path d="M203 187.1v46.8M339 187.1v46.8M23 202.7h316M23 207.9h316M23 213h316M23 218.3h316M23 223.5h316M23 228.7h316M375 267.1h35M389 267.1v13"/>
</g>
<!-- layer: S-FRAME -->
<path d="M20 10.1h390v276.9h-390zM350 104.1h50" fill="none" stroke="#000" stroke-width=".63"/>
<!-- layer: S-ZONE -->
<g fill="none" stroke="#808080" stroke-width=".28">
<path d="M20 6.1v4h-4M68.7 6.1v4M117.5 6.1v4M166.2 6.1v4M210 .1v3M215 6.1v4M263.7 6.1v4M312.5 6.1v4M361.2 6.1v4M410 6.1v4h4M16 56.2h4M410 56.2h4"/>
<path d="M16 102.4h4M410 102.4h4M16 148.6h4M410 148.6h4M16 194.7h4M410 194.7h4M16 240.9h4M410 240.9h4M16 287h4v4.1M68.7 287v4.1M117.5 287v4.1M166.2 287v4.1"/>
<path d="M210 294.1v2.9M215 287v4.1M263.7 287v4.1M312.5 287v4.1M361.2 287v4.1M414 287h-4v4.1"/>
</g>
<g font-size="3.9">
<text x="155.8" y="62.7">SECTION</text>
<text x="177.5" y="63.7">A</text>
<text x="361.4" y="69.5">ISSUED FOR USE</text>
<text x="23" y="78.2">PUNCHING SHEAR - STIRRUPS</text>
<text x="79" y="79.2">1</text>
<text x="164.1" y="150.2">SECTION</text>
<text x="185.8" y="151.2">B</text>
<text x="23" y="165.2">PUNCHING SHEAR - HEADED STUD RAILS</text>
<text x="96.4" y="166.2">2</text>
<text x="23" y="184.3">TABLE 16 - PUNCHING SHEAR REINFORCEMENT RULES</text>
<text x="361.9" y="186.5">[ OWNER NAME ]</text>
<text x="360.3" y="200.5">[ PROJECT NAME ]</text>
<text x="355.6" y="220.5">[ DESIGN OFFICE NAME ]</text>
<text x="353.6" y="238.4">TYPICAL SLAB DETAILS (3)</text>
<text x="345.9" y="242.8">PUNCHING SHEAR REINFORCEMENT</text>
<text x="376.5" y="258">STR-ST-1123-F-A</text>
</g>
<g font-size="2.8" fill="#808080">
<text x="43.7" y="7.1">1</text>
<text x="92.5" y="7.1">2</text>
<text x="141.2" y="7.1">3</text>
<text x="189.9" y="7.1">4</text>
<text x="238.7" y="7.1">5</text>
<text x="287.4" y="7.1">6</text>
<text x="336.2" y="7.1">7</text>
<text x="384.9" y="7.1">8</text>
<text x="15.2" y="34.2">A</text>
<text x="413.2" y="34.2">A</text>
<text x="15.2" y="80.3">B</text>
<text x="413.2" y="80.3">B</text>
<text x="15.2" y="126.5">C</text>
<text x="413.1" y="126.5">C</text>
<text x="15.2" y="172.7">D</text>
<text x="413.1" y="172.7">D</text>
<text x="15.2" y="218.8">E</text>
<text x="413.2" y="218.8">E</text>
<text x="15.3" y="265">F</text>
<text x="413.3" y="265">F</text>
<text x="43.7" y="292">1</text>
<text x="92.5" y="292">2</text>
<text x="141.2" y="292">3</text>
<text x="189.9" y="292">4</text>
<text x="238.7" y="292">5</text>
<text x="287.4" y="292">6</text>
<text x="336.2" y="292">7</text>
<text x="384.9" y="292">8</text>
</g>
<g font-size="2.8">
<text x="205.7" y="17.1">CLOSED STIRRUPS ROUND THE TOP</text>
<text x="341.5" y="14.6">NOTES</text>
<text x="205.7" y="23.9">≥ 150 mm AND ≥ 16 × STIRRUP DIA.</text>
<text x="205.8" y="20.5">AND BOTTOM BARS; ONLY WHERE d</text>
<text x="341.2" y="18.6">1. APPLIES TO ALL STRUCTURAL DRAWINGS.</text>
<text x="341.4" y="22">2. DIMENSIONS IN mm; LEVELS IN m.</text>
<text x="95.7" y="28">CRITICAL SECTION d/2 FROM THE FACE</text>
<text x="205.8" y="28.7">TOP FLEXURAL BARS OVER THE</text>
<text x="341.4" y="25.3">3. DO NOT SCALE FROM DRAWINGS.</text>
<text x="341.5" y="28.7">4. DRAFTING TO EIT 011006-19.</text>
<text x="95.7" y="32.9">CLOSED STIRRUP LINES @ ≤ d/2, FIRST</text>
<text x="205.7" y="32.1">COLUMN</text>
<text x="95.7" y="36.3">≤ d/2 FROM THE FACE; LEGS ≤ 2d APART</text>
<text x="95.7" y="41.2">≥ 4 BARS PER ARM, ENGAGED BY THE</text>
<text x="95.7" y="44.6">STIRRUPS</text>
<text x="95.6" y="52.1">LINES CONTINUE UNTIL vu ≤ φ0.17√f'c AT</text>
<text x="95.7" y="55.5">d/2 BEYOND THE OUTERMOST LINE</text>
<text x="168.8" y="55.4">s0</text>
<text x="183.6" y="55.4">s</text>
<text x="155.8" y="67.6">SCALE N.T.S.</text>
<text x="176.1" y="67.6">1123</text>
<text x="23" y="83.1">SCALE N.T.S.</text>
<text x="77.3" y="83.1">1123</text>
<text x="341.5" y="81.1">KEY PLAN (N.T.S.)</text>
<text x="23" y="88.1">PLAN AT AN INTERIOR COLUMN; RULES: TABLE 16</text>
<text x="365.2" y="92.6">NOT APPLICABLE</text>
<text x="213.9" y="100.1">HEADED STUDS WELDED TO A BASE</text>
<text x="364.3" y="97.6">(TYPICAL DETAILS)</text>
<text x="213.9" y="103.5">RAIL; HEIGHT = h − COVERS − ½ db</text>
<text x="214" y="111.7">COLUMN</text>
<text x="214" y="108.4">TOP FLEXURAL BARS OVER THE</text>
<text x="341.5" y="113.1">REVISIONS</text>
<text x="104.1" y="118.1">CRITICAL SECTION d/2 FROM THE FACE</text>
<text x="213.9" y="116.7">HEADS AND RAIL: SAME COVER AS</text>
<text x="341" y="118.6">REV</text>
<text x="348" y="118.6">DESCRIPTION</text>
<text x="386" y="118.6">DATE</text>
<text x="401" y="118.6">SIGN</text>
<text x="104.1" y="123">STUD LINES: FIRST ≤ d/2; s ≤ 0.75d (vu ≤</text>
<text x="214" y="120">THE FLEXURAL BARS</text>
<text x="341" y="123.6">A</text>
<text x="348" y="123.6">ISSUED FOR USE</text>
<text x="104" y="130.3">FIRST LINE</text>
<text x="104.1" y="126.9">φ0.5√f'c) ELSE 0.5d; ≤ 2d APART ON THE</text>
<text x="104" y="135.2">LINES CONTINUE UNTIL vu ≤ φ0.17√f'c AT</text>
<text x="104.1" y="138.5">d/2 BEYOND THE OUTERMOST LINE</text>
<text x="177.1" y="142.9">s0</text>
<text x="193.5" y="142.9">s</text>
<text x="341.5" y="144.1">OWNER / CLIENT APPROVAL</text>
<text x="341.5" y="149.1">SIGNATURE : ...................................</text>
<text x="164.1" y="155.1">SCALE N.T.S.</text>
<text x="184.4" y="155.1">1123</text>
<text x="341.5" y="154.1">NAME : ...................... DATE : ..........</text>
<text x="341.5" y="160.1">LOCAL AUTHORITY (BUILDING CONTROL)</text>
<text x="341.5" y="165.1">PERMIT NO. : ...................................</text>
<text x="23" y="170.1">SCALE N.T.S.</text>
<text x="94.8" y="170.1">1123</text>
<text x="369.7" y="172.1">[ STAMP ]</text>
<text x="23" y="175.1">PLAN AT AN INTERIOR COLUMN; RULES: TABLE 16</text>
<text x="341.5" y="180.1">OWNER</text>
<text x="24.2" y="190.7">ITEM</text>
<text x="124.8" y="190.7">STIRRUPS (BARS)</text>
<text x="259" y="190.7">HEADED STUD RAILS</text>
<text x="24.2" y="195.9">WHERE</text>
<text x="85.6" y="195.9">d ≥ 150 mm AND ≥ 16 × STIRRUP DIA.; CLOSED STIRRUPS ENGAGE THE FLEXURAL BARS</text>
<text x="261.2" y="195.9">ANY SLAB DEPTH</text>
<text x="341.5" y="194.1">PROJECT</text>
<text x="24.2" y="201.1">STRENGTH LIMITS</text>
<text x="116.1" y="201.1">Vc ≤ 0.17√f'c bo d; Vn ≤ 0.5√f'c bo d</text>
<text x="238.6" y="201.1">Vc ≤ 0.25√f'c bo d; Vn ≤ 0.66√f'c bo d; Av fyt / (bo s) ≥ 0.17√f'c</text>
<text x="24.2" y="206.3">FIRST LINE FROM THE FACE</text>
<text x="132.3" y="206.3">≤ d/2</text>
<text x="268.3" y="206.3">≤ d/2</text>
<text x="24.2" y="211.5">SPACING OF LINES</text>
<text x="132.3" y="211.5">≤ d/2</text>
<text x="244.4" y="211.5">CONSTANT; ≤ 0.75d IF vu ≤ φ0.5√f'c, ELSE ≤ 0.5d</text>
<text x="341.5" y="214.1">STRUCTURAL DESIGN OFFICE</text>
<text x="24.2" y="216.6">ALONG THE FIRST LINE</text>
<text x="24.2" y="221.9">EXTENT</text>
<text x="106.4" y="221.9">UNTIL vu ≤ φ0.17√f'c AT d/2 BEYOND THE LAST LINE</text>
<text x="125.1" y="216.6">LEGS ≤ 2d APART</text>
<text x="260.3" y="216.6">STUDS ≤ 2d APART</text>
<text x="267.7" y="221.9">SAME</text>
<text x="24.2" y="227.1">ANCHORAGE / COVER</text>
<text x="101.4" y="227.1">STANDARD HOOKS ROUND LONGITUDINAL BARS (EIT 12.12)</text>
<text x="225.3" y="227.1">HEIGHT = h − COVERS − ½ db; HEADS AND RAIL WITH THE FLEXURAL-BAR COVER</text>
<text x="360" y="225.6">[ ADDRESS / TEL. / E-MAIL ]</text>
<text x="24.2" y="232.3">REFERENCE</text>
<text x="124.9" y="232.3">EIT 011008 11.11.3</text>
<text x="251.6" y="232.3">EIT 011008 11.11.5; ACI 318-11 7.7.5</text>
<text x="341.5" y="232.1">DRAWING TITLE</text>
<text x="341.5" y="252.5">DESIGNED : ......................</text>
<text x="341.5" y="257.4">DRAWN : ...........................</text>
<text x="376.5" y="252.5">DRAWING NO.</text>
<text x="341.5" y="262.2">CHECKED : .......................</text>
<text x="376.5" y="262.6">SHEET 3 OF 8 | A3</text>
<text x="341.5" y="267">ENGINEER : .......................</text>
<text x="341.5" y="271.8">COE LICENSE NO. : ..............</text>
<text x="376.5" y="271">SCALE</text>
<text x="390.5" y="271">DATE</text>
<text x="341.5" y="276.5">SIGNATURE : .....................</text>
<text x="376.5" y="276.5">N.T.S.</text>
<text x="390.5" y="276.5">03/10/2026</text>
<text x="341.5" y="284.6">APPROVED BY : .......................... DATE : ............</text>
</g>
<text font-size="2.7" x="385.6" y="123.5">03/10/2026</text>
<text font-size="2.5" x="362.8" y="206">[ BUILDING / LOCATION ]</text>
</svg>
